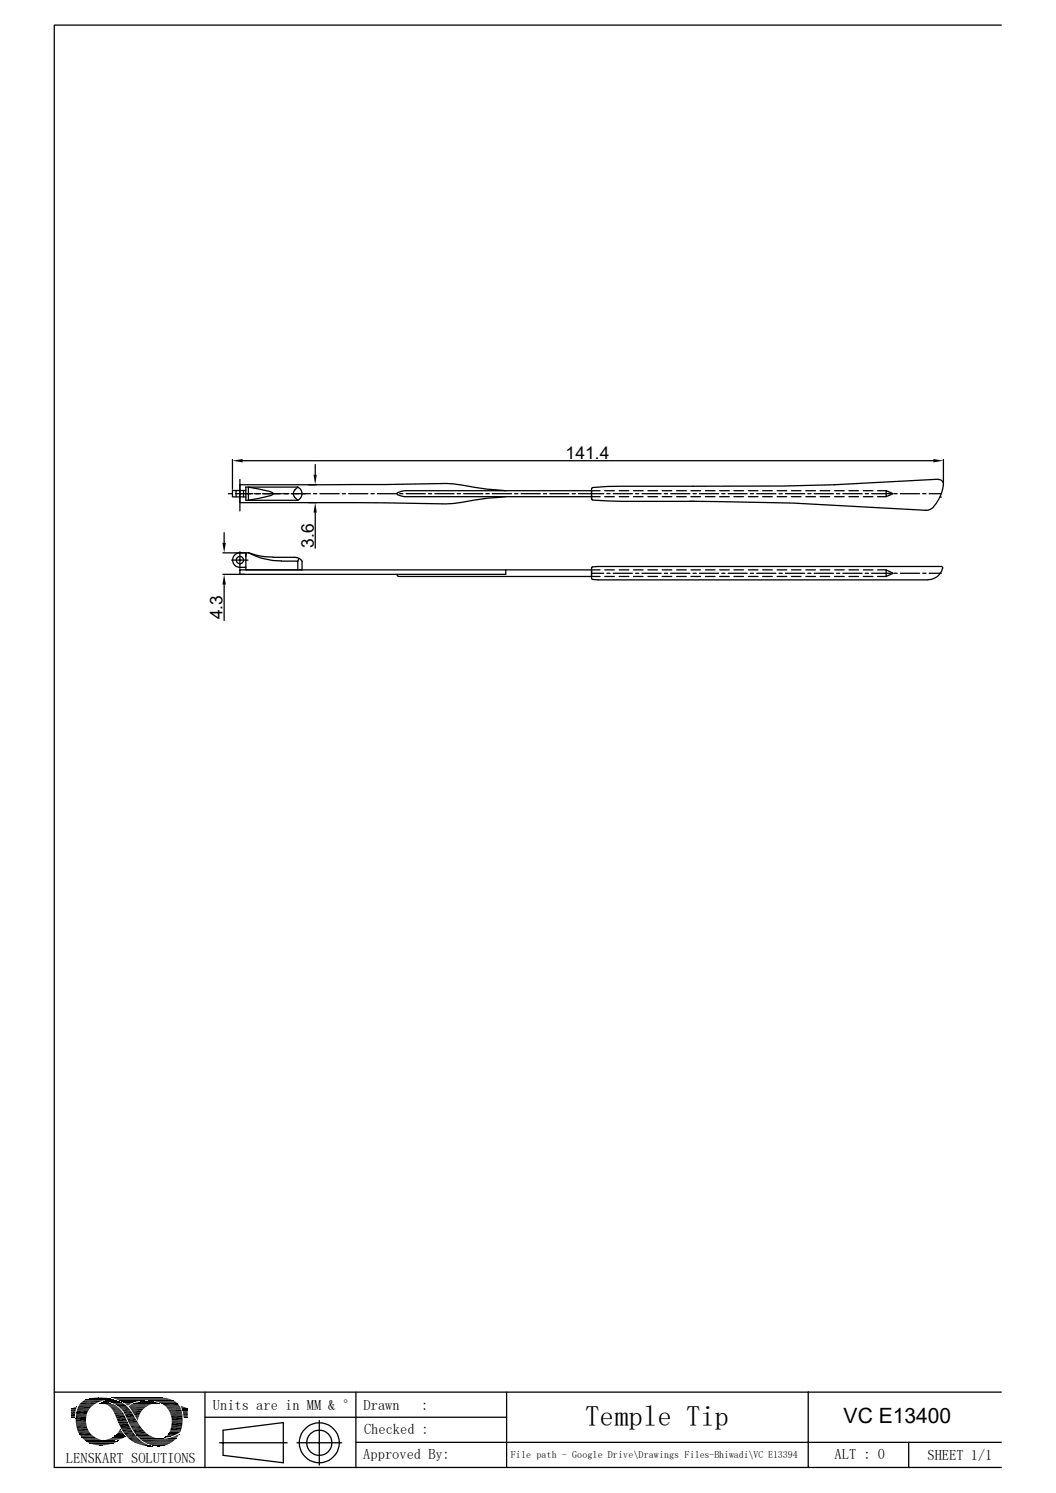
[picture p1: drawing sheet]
<svg xmlns="http://www.w3.org/2000/svg" width="210mm" height="297mm" viewBox="0 0 210 297" stroke-linecap="round" stroke-linejoin="round" font-family="sans-serif">
<g fill="none" stroke="#000" stroke-width=".25">
<path d="M199.1 5h-188.3v286.9h188.3M45.4 98.2h.8M46.2 91.4v5.9M46.9 97.6v1.2M47.7 96.4h28.9l12.1-.2 3 .3a57.4 57.4 0 0 0 8.9 1.1M47.7 95.4v6.2M48.3 91.7h137.3M48.4 97.6v1.2M48.9 97.6h-2.7v1.2h2.7M49.4 96.9l2.2 .4a5.7 5.7 0 0 1 2.7 .8v.1a2.06 2.06 0 0 1-1.5 .6l-3.4 .7zM50.3 98.2h-3.5M50.6 98.2h1.2"/>
<path d="M52.2 98.2h3.8M56.2 98.2h1.2M57.9 98.2h3.8M58.6 97.5l.6-.6h-10.3v2.6h10.3l-.6-.6M58.6 97.5l-.3 .7 .3 .7M59.2 96.9a1.41 1.41 0 0 1 .9 1.3 1.41 1.41 0 0 1-.9 1.3M61.3 96.4h1.6M61.3 100h1.6M62.4 98.2h.6M62.7 92.4v2M63.6 98.2h3.8M68.1 98.2h.6"/>
<path d="M69.3 98.2h3.9M73.8 98.2h.6M75.1 98.2h3.8M79.1 98l-.1 .1 .1 .3M79.1 98.4l1.4 .4h38.8M79.5 98.2h.6M80.8 98.2h3.8M85.2 98.2h.7M86.5 98.2h3.8M90.9 98.2h.7M92.2 98.2h3.8M96.6 98.2h.7"/>
<path d="M97.9 98.2h3.8M100.6 98.8a71.9 71.9 0 0 0-10.4 1.4l-42.5-.2M102.4 98.2h.6M103.6 98.2h3.8M108.1 98.2h.6M109.3 98.2h3.9M113.8 98.2h.6M117.6 97.2v2.1M117.7 99.3l.2 .1M117.9 99.5l5.8 .2h14.5M117.9 97l-.2 .2M119.3 97.6h-38.8l-1.4 .4"/>
<path d="M120.1 98.2h-5M120.3 98.8h1.9M120.3 97.6h1.9M120.7 98.2h.6M122 98.2h3.8M123.1 98.8h2M123.1 97.6h2M126 98.8h1.9M126 97.6h1.9M126.4 98.2h.6M127.7 98.2h3.8M128.9 98.8h1.9"/>
<path d="M128.9 97.6h1.9M131.7 98.8h1.9M131.7 97.6h1.9M132.1 98.2h.7M133.4 98.2h3.8M134.6 98.8h1.9M134.6 97.6h1.9M137.2 99.7a699.8 699.8 0 0 1 46.9 1.8h.6l1-.7M137.4 98.8h1.9M137.4 97.6h1.9M137.8 98.2h.7M139.1 98.2h3.8"/>
<path d="M140.3 98.8h1.9M140.3 97.6h1.9M143.1 98.8h1.9M143.1 97.6h1.9M143.6 98.2h.6M144.8 98.2h3.8M146 98.8h1.9M146 97.6h1.9M148.8 98.8h1.9M148.8 97.6h1.9M149.2 98.2h.7M150.5 98.2h3.8"/>
<path d="M151.7 98.8h1.9M151.7 97.6h1.9M154.6 98.8h1.9M154.6 97.6h1.9M154.9 98.2h.7M156.2 98.2h3.8M157.4 98.8h1.9M157.4 97.6h1.9M160.3 98.8h1.9M160.3 97.6h1.9M160.7 98.2h.6M161.9 98.2h3.8"/>
<path d="M163.1 98.8h1.9M163.1 97.6h1.9M166 98.8h1.9M166 97.6h1.9M166.4 98.2h.6M167.6 98.2h3.8M168.8 98.8h1.9M168.8 97.6h1.9M171.7 98.8h1.9M171.7 97.6h1.9M172.1 98.2h.6M173.4 98.2h3.8"/>
<path d="M174.5 98.8h1.7M174.5 97.6h1.7M176.2 97.6l1.4 .6-1.4 .6zM177.8 98.2h.6M179.1 98.2h3.8M183.5 98.2h.6M184.8 98.2h2.4M186.6 95.3a597.9 597.9 0 0 1-49.7 1.4h-13.2l-5.8 .3M186.6 95.4a.95 .95 0 0 1 1 1 7.9 7.9 0 0 1-1.9 4.4M186.9 98.9h.3M187.6 91.4v4.7M44.3 110h4.6v3.4"/>
<path d="M44.6 106v2M44.6 116.3v7.1M46.1 111.4h3.2M47.7 109.8v3.3M47.7 110a1.44 1.44 0 0 0-1.4 1.4 1.44 1.44 0 0 0 1.4 1.5h1.2M49.4 110h-.5v.4M54.3 110.8l-2.5-.2-2.4-.7a14 14 0 0 0 6.6 1.7M54.3 110.9l4.9 .1 .5 .2 .4 .4v1.8M56 111.6h3.2M59.2 111.6v1.8M59.5 111.1l-.3 .5M62.7 102v7.1"/>
<path d="M79 114.3v.1M79 114.4l.2 .2M79.2 114.7h40.1M100.6 113.4v.9h-56.3M117.6 114h2.5M117.6 112.9v2.2M117.7 115.1l.1 .2 1.2 .1h65.6M117.7 112.9l.1-.1 1.2-.1h68.2l.2 .1 .1 .2M119.3 113.4h-71.6v.9M120.3 113.4h1.9M120.3 114.7h1.9M120.7 114h.6"/>
<path d="M122 114h3.8M123.1 113.4h2M123.1 114.7h2M126 113.4h1.9M126 114.7h1.9M126.4 114h.6M127.7 114h3.8M128.9 113.4h1.9M128.9 114.7h1.9M131.7 113.4h1.9M131.7 114.7h1.9M132.1 114h.7"/>
<path d="M133.4 114h3.8M134.6 113.4h1.9M134.6 114.7h1.9M137.4 113.4h1.9M137.4 114.7h1.9M137.8 114h.7M139.1 114h3.8M140.3 113.4h1.9M140.3 114.7h1.9M143.1 113.4h1.9M143.1 114.7h1.9M143.6 114h.6"/>
<path d="M144.8 114h3.8M146 113.4h1.9M146 114.7h1.9M148.8 113.4h1.9M148.8 114.7h1.9M149.2 114h.7M150.5 114h3.8M151.7 113.4h1.9M151.7 114.7h1.9M154.6 113.4h1.9M154.6 114.7h1.9M154.9 114h.7"/>
<path d="M156.2 114h3.8M157.4 113.4h1.9M157.4 114.7h1.9M160.3 113.4h1.9M160.3 114.7h1.9M160.7 114h.6M161.9 114h3.8M163.1 113.4h1.9M163.1 114.7h1.9M166 113.4h1.9M166 114.7h1.9M166.4 114h.6"/>
<path d="M167.6 114h3.9M168.8 113.4h1.9M168.8 114.7h1.9M171.7 113.4h1.9M171.7 114.7h1.9M172.1 114h.6M173.4 114h3.8M174.5 113.4h1.7M174.5 114.7h1.7M176.2 113.4l1.4 .6-1.4 .7zM177.8 114h.6M179.1 114h3.8"/>
<path d="M183.5 114h.6M184.8 114h2.4M187.5 113a2.89 2.89 0 0 1-2.9 2.3M10.8 276.9h188.3M15.5 279.7h2.9M40.8 276.9v15M70.8 276.9v15M100.8 276.9v15M160.7 276.9v15M15.1 281.5h2.1M15.1 283.3h2.1M15.5 284.9h2.4"/>
<path d="M15.8 285.5h2.6M25.4 286.1h2.2M25.7 280.1h3.2M26 283.8h2M26.1 284h2.1M26.9 285.4h2.7M28 286.5h6.8M33.9 281.3h2.4M34.2 282.7h2.1M40.8 281.9h60M43.7 287h13.4M44.4 284.5l11.9-1.5v8l-11.9-1.5z"/>
<path d="M59.1 287h8.8M63.5 282.6v8.9M70.8 286.9h128.3M180.7 286.9v5"/>
<circle cx="47.7" cy="111.4" r=".72"/>
<circle cx="63.5" cy="287" r="2.51"/>
<circle cx="63.5" cy="287" r="4"/>
</g>
<g fill="#000">
<path d="M46.2 91.7l2.1-.4v.7zM62.4 94.4h.6l-.3 2zM185.6 91.3l2 .4-2 .3zM44.2 108h.7l-.3 2zM44.6 114.3l.3 2h-.7zM62.7 100l.3 2h-.6zM15.1 279.9h.1zM14.6 280l.5-.1 .1 .1zM15.1 279.9h.1v.1zM19.1 278h1.6zM19.5 278h1.2zM19.9 279.1h1.9z"/>
<path d="M20 279.1h1.8zM20 279.1h1.7zM20.2 279.1h1.5zM20.3 279.1h1zM20.2 279.1h1.2zM20.3 279.1h1.1zM20.4 279.1h.9zM20.4 279.2l1.9 .1zM20.5 278.8h.2zM20.4 279.1h.8zM20.6 279.1h.6zM20.8 279.3l1.7 .1z"/>
<path d="M20.6 279.1h.4zM20.9 279l.1 .1zM20.9 279h.1zM21 279.4h1.6zM21.2 279.4l1.7 .2h-1.4zM21.2 279.4h1.4l.3 .2zM21.3 278.7h1.8zM21.3 278.7h1.7zM21.4 278.6l1.6 .1zM21.5 279.6l1.7 .1h-1.5zM21.5 279.6h1.4l.3 .1zM21.4 278.6h1.4z"/>
<path d="M21.7 278.6h1.1zM21.7 279.7l1.6 .1zM21.8 279.8l1.7 .2h-1.4zM21.8 279.8h1.5l.2 .2zM22 278.6h.3zM21.7 278.6h.8zM22 278.6h.5zM22.4 278.4h.2zM22.6 279.2h1.9zM23.2 279.6h1.9zM23.3 279.6h1.8zM23.3 279.6l1.8 .1z"/>
<path d="M23.5 279.7l1.9 .2h-1.7zM23.5 279.7h1.6l.3 .2zM23.7 279.9l1.9 .2h-1.7zM23.7 279.9h1.7l.2 .2zM24.5 279l1.9 .1zM24.6 279.1h1.8zM24.6 279.1h1.6zM24.8 279.1h1.4zM24.8 279.1l1.3 .1zM24.8 279.2l1 .2h-.7zM24.8 279.2h1.3l-.3 .2zM25.1 279.4l.6 .1z"/>
<path d="M25.1 279.4h.7zM25.2 279.5l.3 .1zM25.2 279.5h.5zM25.4 279.6v.1zM25.4 279.6h.1zM28.3 278.8h2zM28.3 278.8h1.9zM29 278.8h1.2zM29 278.8h.7zM31.2 279.2h.4zM31.2 279.2h.5zM31.5 279.2h.2z"/>
<path d="M31.7 278h.2zM35.9 279.7h.2zM35.9 279.7l.5 .1h-.4zM35.9 279.7l.5 .1zM36 279.8l.7 .2h-.6zM36 279.8l.7 .2zM36.1 280l1 .1h-1zM36.1 280h.6l.4 .1zM14.1 280.2h1zM14.1 280.2h1.1zM14.1 280.2l1 .1zM14.1 280.3l1 .1h-1z"/>
<path d="M14.1 280.3h1v.1zM14.1 280.4l.9 .4h-.9zM14.1 280.4h1l-.1 .4zM14.1 280.8h.9zM14.1 280.8l.8 .5h-.8zM14.1 280.8h.9l-.1 .5zM14.1 281.3l.8 .4h-.8zM14.1 281.3h.8v.4zM14.1 281.7h.8zM14.1 281.7l.8 .2h-.8zM14.1 281.7h.8v.2zM14.1 281.9h.8z"/>
<path d="M14.1 281.9l.8 .1zM14.2 280.2h1zM14.5 280.1l.7 .1zM14.5 280.1h.7zM14.6 280h.6zM15.1 282.3l2 .4h-2zM15.1 282.3h2v.4zM19.1 287.4l1.9 .1zM19.1 287.4h1.9zM19.2 287.5h1.1zM19.2 287.5h1.8zM19.7 287.5h.6z"/>
<path d="M19.9 287.5h.4zM21.2 286.4l1.9 .1zM21.2 286.4h2zM21.4 286.5h1.5zM21.4 286.5h1.7zM21.5 286.5h1.1zM21.5 286.5h1.4zM21.8 286.5h.6zM21.8 286.5h.8zM22.1 280l1.7 .2h-1.6zM22.1 280h1.4l.3 .2zM22.1 286.5h.3z"/>
<path d="M22.2 286.5h.2zM22.2 280.2l1.8 .3h-1.6zM22.2 280.2h1.6l.2 .3zM22.4 280.5h1.6zM22.4 280.5l1.8 .2h-1.7zM22.4 280.5h1.6l.2 .2zM22.5 280.7l1.8 .1h-1.7zM22.5 280.7h1.7l.1 .1zM22.6 280.8l1.8 .2h-1.7zM22.6 280.8h1.7l.1 .2zM22.7 281l1.8 .1zM22.7 281.1l1.9 .2h-1.8z"/>
<path d="M22.7 281.1h1.8l.1 .2zM22.4 286.7h1zM22.7 286.7h.8zM22.8 286.7h.7zM22.8 281.3l1.8 .1zM22.9 281.4l1.9 .3h-1.8zM22.9 281.4h1.7l.2 .3zM22.9 285.6l1.9 .1zM22.9 285.6h1.9zM23 281.7l2 .5h-1.8zM23 281.7h1.8l.2 .5zM23 285.5l1.8 .1z"/>
<path d="M23 286.7h.5zM23 285.5h1.7zM23.1 286.7h.4zM23.2 286.7h.3zM23.2 282.2l2.1 .5h-1.9zM23.2 282.2h1.8l.3 .5zM23.2 285.3h1.4zM23.2 285.3l1.5 .2h-1.7zM23.2 285.3h1.4l.1 .2zM23.4 286.6h.2zM23.4 282.7l1.9 .1zM23.5 282.8l1.9 .1z"/>
<path d="M23.5 282.9l1.9 .1zM23.5 285l1.1 .3h-1.4zM23.5 285h.9l.2 .3zM23.5 283h1.9zM23.5 284.9l.9 .1zM23.6 283l1.9 .2h-1.9zM23.6 283h1.8l.1 .2zM23.6 283.2l2.4 .9h-2zM23.6 283.2h1.9l.5 .9zM23.7 284.7l.6 .2h-.8zM23.7 284.7h.5l.1 .2zM23.4 286.6h.3z"/>
<path d="M23.7 284.6l.5 .1h-.5zM23.7 284.6l.5 .1zM23.8 284.4h.2zM23.8 284.4l.3 .2h-.4zM23.8 284.4l.3 .2zM23.9 280.1l1.8 .2h-1.5zM23.9 280.1h1.7l.1 .2zM24.2 280.3l1.8 .4h-1.6zM24.2 280.3h1.5l.3 .4zM24.4 280.7l1.7 .1zM24.5 280.8l1.9 .4h-1.6zM24.5 280.8h1.6l.3 .4z"/>
<path d="M24.8 281.2l1.6 .1zM24.8 281.3l2 .7h-1.7zM24.8 281.3h1.6l.4 .7zM25.1 282l1.8 .2h-1.7zM25.1 282h1.7l.1 .2zM25.2 282.2l2 .5h-1.7zM25.2 282.2h1.7l.3 .5zM25.5 282.7l1.9 .3h-1.8zM25.5 282.7h1.7l.2 .3zM25.6 283l1.9 .2h-1.8zM25.6 283h1.8l.1 .2zM25.7 283.2h1.8z"/>
<path d="M25.7 283.2l1.9 .1zM25.7 283.3h1.9zM25.8 283.3l1.8 .1zM25.8 283.4l2 .1h-1.9zM25.8 283.4h1.8l.2 .1zM25.9 283.5l1.9 .1zM26.2 280.6l2 .1zM26.2 280.7l1.7 .4h-1.4zM26.2 280.7h2l-.3 .4zM26.3 284.4l2.5 .5h-2.1zM26.3 284.4h2.1l.4 .5zM26.5 281.1l1.2 .4h-.9z"/>
<path d="M26.5 281.1h1.4l-.2 .4zM26.6 286.9l2 .1h-1.8zM26.6 286.9h1.7l.3 .1zM26.8 281.5l.9 .1zM26.8 281.6l.8 .3h-.6zM26.8 281.6h.9l-.1 .3zM27 281.9l.5 .2h-.4zM27 281.9h.6l-.1 .2zM27.1 282.1l.4 .1h-.3zM27.1 282.1h.4v.1zM27.2 282.2l.2 .3zM27.2 282.2h.3l-.1 .3z"/>
<path d="M27.3 282.5l.1 .1zM27.4 287.2l1.7 .1zM27.6 287.3l1.9 .2h-1.2zM27.6 287.3h1.5l.4 .2zM28.3 287.5h1.3zM28.4 287.5l1.4 .1zM28.8 287.6h1.1zM28.9 287.6l1.1 .1zM29 287.7h1.1zM29.3 287.7h.9zM29.4 287.7h.9zM29.8 287.7h.5z"/>
<path d="M30 287.7h.3zM30.1 287.7h.2zM30.4 287.5l2 .2zM31 287.7h1.3zM31 287.7h1.4zM31.2 287.7h.9zM31.2 287.7h1.1zM31.3 287.7h.5zM31.3 287.7h.8zM31.5 287.7h.3zM32.6 286h.3zM32.6 286h.4z"/>
<path d="M32.6 286h.2zM32.6 286h.1zM32.7 286h.4zM32.9 285.8h.8zM32.9 285.8h.9zM32.7 286l.2-.2 .2 .2zM32.9 285.8h.8l-.6 .2zM32.9 285.8h1zM33 285.8h1zM33.1 286.2h1.9zM33 285.8l.2-.2 .8 .2zM33.2 285.6h1.3l-.5 .2z"/>
<path d="M33.3 285.5l1.2 .1zM33.3 285.5h1.3zM33.4 286.1h1.7zM33.5 285.2l1.1 .3h-1.3zM33.5 285.2h1.8l-.7 .3zM33.5 285.2h1.8zM33.6 285l2 .1zM33.6 285h2zM33.6 285.1l1.7 .1h-1.8zM33.6 285.1h2l-.3 .1zM33.6 286.1h1.5zM33.7 285h1.9z"/>
<path d="M33.7 284.9l1.9 .1zM33.9 286h1.3zM34 281.6l2.3 .5h-2.2zM34 281.6h2.3v.5zM34 284l2 .5h-2.1zM34 284h2.2l-.2 .5zM34 286h1.2zM34.2 283l2 .5h-2.1zM34.2 283h2.1l-.1 .5zM34.2 285.9h1zM34.4 285.8h.9zM34.5 285.8h.8z"/>
<path d="M34.7 285.7h.6zM34.9 285.7h.5zM34.9 285.7l.3-.2 .2 .2zM35.2 285.5h.3l-.1 .2zM35.2 285.5l.3-.1v.1zM35.5 285.4v.1zM36.1 280.1l1.2 .1zM36.2 280.2h1.1zM36.2 280.2l1.1 .1zM36.2 280.3l1.1 .1h-1.1zM36.2 280.3h1.1v.1zM36.2 280.4h1.1z"/>
<path d="M36.2 280.4l1.1 .2h-1zM36.2 280.4h1.1v.2zM36.3 280.6h1zM36.3 280.6l1 .1zM36.4 280.7l.9 .1zM36.4 280.8l.9 .3h-.9zM36.4 280.8h.9v.3zM36.4 281.1h.9zM36.4 281.1l.9 .5h-.8zM36.4 281.1h.9v.5zM36.5 281.6l.8 .2h-.8zM36.5 281.6h.8v.2z"/>
<path d="M36.5 281.8l.8 .2h-.8zM36.5 281.8h.8v.2zM36.5 282h.8zM36.5 282l.8 .1zM36.6 282.1h.7zM36.7 282.1h.6zM36.8 282.1h.5zM37.2 282.1h.1z"/>
</g>
<g fill="none" stroke="#000" stroke-width=".2">
<path d="M15.5 279.9h2.6M15.8 279.4h3M16.1 279h3.5M16.6 278.7h3.8M16.7 278.6h4M16.8 278.6h4.2M16.8 278.5h4.5M17 278.5h4.3M17.2 278.4h5.3M17.3 278.3h5.1M17.5 278.3h4.7M17.7 278.2h4.3"/>
<path d="M17.9 278.2h3.9M18.3 278.1h3M18.4 278.1h2.9M19.8 279.2h2.1M19.9 279.2h2.2M20.5 278.8h3.2M20.6 278.8h2.9M20.7 278.7h2.7M21 278.7h2.2M21.1 278.9h2.7M21.4 279h2.7M22.1 279h2"/>
<path d="M22.1 279.1h2.4M22.1 278h10.3M22.2 278.1h10.5M22.4 278.1h10.9M22.6 278h7.4M22.6 278.2h10.8M22.6 278.4h-5.6M22.8 278.3h10.9M23 278.3h10.8M23.1 278.4h10.9M23.3 278.4h10.8M23.4 278.5h11"/>
<path d="M23.6 278.6h5.1M23.7 278.6h4.5M23.8 278.7h4.2M24 278.8h3.3M24.3 278.9h2.7M24.3 278.9h2.5M24.5 279h2.1M25.6 279.8h3.7M25.6 279.8h3.5M25.6 279.9h3.4M25.7 279.7h3.8M25.8 279.6h3.7"/>
<path d="M25.9 279.5h4M26.1 279.4h3.9M26.2 279.3h4.2M26.5 279.2h4.2M26.8 279.1h4.8M27 279h4.4M27.1 279h4.1M27.4 278.9h3.5M27.6 278.9h3.1M27.9 278.8h2.6M29.5 278.6h5M30.1 278.6h4.4"/>
<path d="M30.2 278.7h4.5M30.9 278.8h4M31.2 278.9h3.8M31.5 279h3.7M31.6 279.2h-5M31.8 279.1h3.5M32 279.2h3.3M32.7 279.7h3M32.9 279.8h2.9M15.1 282.3h2M15.1 282.8h2M15.1 283h2"/>
<path d="M15.1 283.1h2M15.1 283.5h2.1M15.2 281h2.2M15.3 280.5h2.4M15.3 284.2h2.1M15.5 284.7h2.2M15.8 285.3h2.3M16.1 285.8h2.7M16.2 285.9h2.6M16.2 285.9h2.8M16.3 286h2.8M16.4 286.1h3"/>
<path d="M16.5 286.3h3.3M16.7 286.4h3.1M16.7 286.4h3.6M16.8 286.6h3.9M17 286.6h3.7M17 286.6h4.2M17.1 286.7h5.3M17.1 286.8h6.3M17.4 286.9h5.8M17.4 286.9h5.7M17.5 287h5.5M17.7 287h5"/>
<path d="M17.8 287.1h4.8M17.9 287.1h4.6M17.9 287.2h4.5M18.2 287.3h3.9M18.5 287.3h3.2M18.7 287.4h2.8M21.3 286.3h2.6M21.5 286.2h2.7M21.9 286.2h2.5M22 286.1h2.6M22.3 286h2.3M22.3 285.9h2.5"/>
<path d="M22.6 285.8h2.3M22.7 285.7h2.2M22.8 285.7h2M22.8 285.6h2M23.7 286.4h-2.7M24.9 285.8h-2.3M25.9 280.2h2.7M26.2 280.6h2M26.2 286.8h2.1M26.8 287.1h2.1M26.9 285.2h2.4M27.1 285.5h2.5"/>
<path d="M27.1 285.5h2.6M27.2 285.6h2.7M27.3 285.7h2.8M27.3 285.8h3.1M27.5 285.9h3.1M27.6 286h3.3M27.6 286.1h3.7M27.8 286.2h4.1M27.9 286.2l7 .1M27.9 286.3h7M28.3 286.7h6.2M28.6 286.9h5.7"/>
<path d="M28.7 286.9h5.5M28.8 287h5.3M29 287.1h5M29.3 287.2h4.4M29.6 287.3h3.9M29.8 287.5h3.4M30.3 287.5h2.6M30.4 287.6h2.5M32.5 286.2h2.4M33.2 280.1h2.7M33.2 280.2h2.8M33.3 280.3h2.7"/>
<path d="M33.4 280.4h2.6M33.5 280.5h2.6M33.7 280.9h2.5M33.7 284.9h2.2M33.7 284.9h2.1M33.7 285h2.1M33.7 284.8h2.2M33.8 284.7h2.1M33.8 284.6h2.1M33.9 284.5h2.1M33.9 284.6h2.1M34 281.5h2.3"/>
<path d="M34 283.9h2.2M34.2 282.5h2.1"/>
</g>
<g fill="none" stroke="#000" stroke-width=".21">
<path d="M15.7 279.5h3M16.3 278.8h3.9M33 279.9h2.9M15.1 281.7h2.1M15.3 280.4h2.5M16 285.7h2.7M24.8 285.4h2.1M25.2 285.9h2.1M25.7 286.4h2.1M26 286.6h2.1M26.2 284.2h2.2M33.8 281.1h2.4"/>
<path d="M34.2 282.9h2.1"/>
</g>
<path d="M15.8 279.2h3.6M22.7 279.4h2.3M32.2 279.4h3.4M15.2 284h2.2M15.4 280.1h2.7M24 284.2h2.1M26.7 285h2.5M34.1 283.7h2.1" fill="none" stroke="#000" stroke-width=".34"/>
<path d="M15.2 283.7h2.1M15.6 285.2h2.5M24.2 284.5h2.1M24.4 284.8h2.1M24.6 285.1h2.1M25 285.6h2.1M26 280.4h2.5M33.5 280.6h2.7" fill="none" stroke="#000" stroke-width=".3"/>
<path d="M15.1 282.1h2M15.2 280.8h2.4M34.1 282.3h2.2" fill="none" stroke="#000" stroke-width=".42"/>
<path d="M15.1 281.2h2.3M15.3 284.5h2.3" fill="none" stroke="#000" stroke-width=".38"/>
<text font-size="5.7" x="116.4" y="283.6">Temple Tip</text>
<text font-size="4.2" x="167.8" y="283.1">VC E13400</text>
<g font-size="3.5">
<text x="112.5" y="91.4">141.4</text>
<text x="62.4" y="108.9" transform="rotate(-90 62.4 108.9)">3.6</text>
<text x="44.3" y="123.2" transform="rotate(-90 44.3 123.2)">4.3</text>
</g>
<g font-size="2.9">
<text x="42.3" y="280.6">Units are in MM &amp; °</text>
<text x="72.3" y="280.6">Drawn</text>
<text x="83.8" y="280.6">:</text>
<text x="72.4" y="285.2">Checked :</text>
<text x="13.1" y="291.1">LENSKART SOLUTIONS</text>
<text x="72.3" y="290.1">Approved By:</text>
<text x="166" y="290.3">ALT : 0</text>
<text x="184.4" y="290.4">SHEET 1/1</text>
</g>
<text font-size="2" x="101.6" y="290">File path - Google Drive\Drawings Files-Bhiwadi\VC E13394</text>
</svg>
